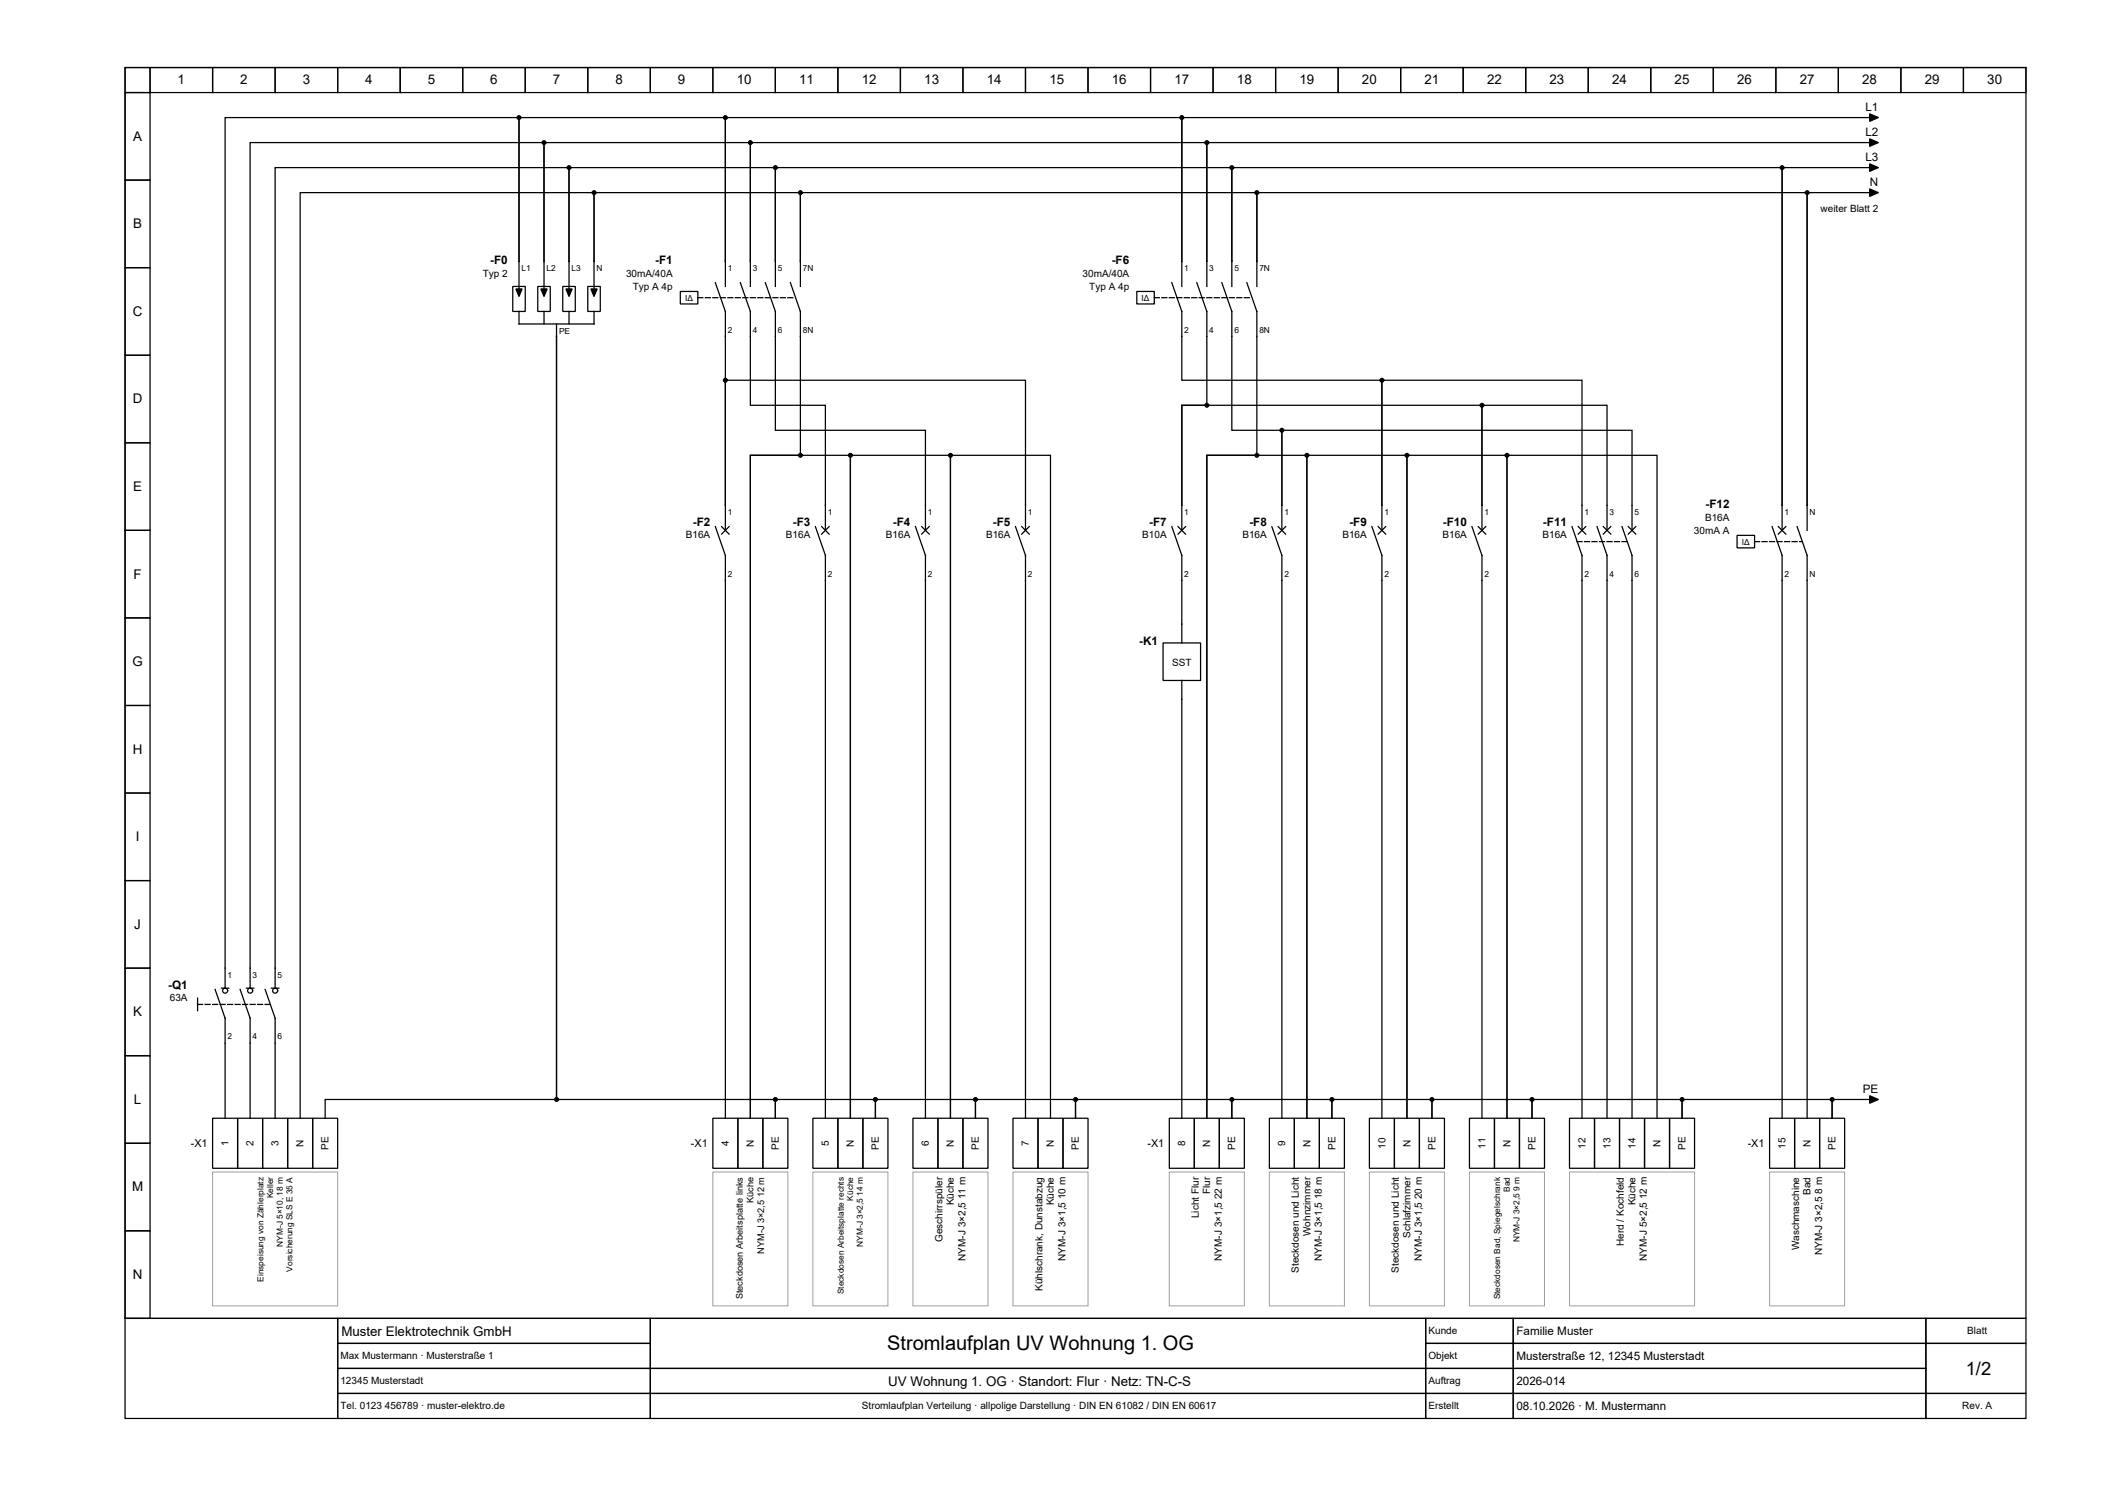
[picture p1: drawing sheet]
<svg xmlns="http://www.w3.org/2000/svg" width="420mm" height="297mm" viewBox="0 0 420 297" stroke-linecap="round" stroke-linejoin="round" font-family="sans-serif">
<path d="M42.5 234.2h25v26.8h-25zM142.5 234.2h15v26.8h-15zM162.5 234.2h15v26.8h-15zM182.5 234.2h15v26.8h-15zM202.5 234.2h15v26.8h-15zM233.7 234.2h15v26.8h-15zM253.7 234.2h15v26.8h-15zM273.7 234.2h15v26.8h-15zM293.7 234.2h15v26.8h-15zM313.7 234.2h25v26.8h-25zM353.7 234.2h15v26.8h-15z" fill="none" stroke="#a0a0a0" stroke-width=".2"/>
<g fill="none" stroke="#000" stroke-width=".25">
<path d="M25 13.5h380v250h-380zM25 13.5h5v5h-5zM25 18.5h5v17.5h-5zM30 13.5h12.5v5h-12.5zM42.5 13.5h12.5v5h-12.5zM55 13.5h12.5v5h-12.5zM67.5 13.5h12.5v5h-12.5zM80 13.5h12.5v5h-12.5zM92.5 13.5h12.5v5h-12.5zM105 13.5h12.5v5h-12.5zM117.5 13.5h12.5v5h-12.5zM130 13.5h12.5v5h-12.5z"/>
<path d="M142.5 13.5h12.5v5h-12.5zM155 13.5h12.5v5h-12.5zM167.5 13.5h12.5v5h-12.5zM180 13.5h12.5v5h-12.5zM192.5 13.5h12.5v5h-12.5zM205 13.5h12.5v5h-12.5zM217.5 13.5h12.5v5h-12.5zM230 13.5h12.5v5h-12.5zM242.5 13.5h12.5v5h-12.5zM255 13.5h12.5v5h-12.5zM267.5 13.5h12.5v5h-12.5zM280 13.5h12.5v5h-12.5z"/>
<path d="M292.5 13.5h12.5v5h-12.5zM305 13.5h12.5v5h-12.5zM317.5 13.5h12.5v5h-12.5zM330 13.5h12.5v5h-12.5zM342.5 13.5h12.5v5h-12.5zM355 13.5h12.5v5h-12.5zM367.5 13.5h12.5v5h-12.5zM380 13.5h12.5v5h-12.5zM392.5 13.5h12.5v5h-12.5zM25 36h5v17.5h-5zM373.7 23.5h-137.5v28.8M373.7 28.5h-132.5v23.8"/>
<path d="M373.7 33.5h-17.5v67.5M373.7 38.5h-12.5v62.5M25 53.5h5v17.5h-5zM102.5 57.3h2.5v5h-2.5zM103.7 52.3v-28.8h-58.7v174M103.7 52.3v-28.8h41.3v28.8M103.7 52.3v6.2M107.5 57.3h2.5v5h-2.5zM108.7 52.3v-23.8h-58.7v169M108.7 52.3v-23.8h41.3v23.8M108.7 52.3v6.2M112.5 57.3h2.5v5h-2.5z"/>
<path d="M113.7 52.3v-18.8h-58.7v164M113.7 52.3v-18.8h41.3v18.8M113.7 52.3v6.2M117.5 57.3h2.5v5h-2.5zM118.7 52.3v-13.8h-58.7v185M118.7 52.3v-13.8h41.3v13.8M118.7 52.3v6.2M136 58.3h3.5v2.5h-3.5zM143 56.5l2 5.8v43.7M145 52.3v-28.8h91.2v28.8M145 52.3v5M148 56.5l2 5.8v18.7h15v25"/>
<path d="M150 52.3v-23.8h91.2v23.8M150 52.3v5M153 56.5l2 5.8v23.7h30v20M155 52.3v-18.8h91.2v18.8M155 52.3v5M158 56.5l2 5.8v28.7h-10v132.5v-132.5h20v132.5v-132.5h20v132.5v-132.5h20v132.5M160 52.3v-13.8h91.2v13.8M160 52.3v5M227.2 58.3h3.5v2.5h-3.5zM234.2 56.5l2 5.8v13.7h40v25M236.2 52.3v5M239.2 56.5l2 5.8v18.7h-5v20"/>
<path d="M241.2 52.3v5M244.2 56.5l2 5.8v23.7h10v15M246.2 52.3v5M246.2 52.3v-18.8h110v67.5M249.2 56.5l2 5.8v28.7h-10v132.5v-132.5h20v132.5v-132.5h20v132.5v-132.5h20v132.5v-132.5h30v132.5M251.2 52.3v5M251.2 52.3v-13.8h110v62.5M25 71h5v17.5h-5zM103.7 62.3v2.5h15v-2.5M108.7 62.3v2.5M111.2 67.2v152.5h-46.2v3.8M111.2 67.2v152.5h43.8v3.8v-3.8h20v3.8v-3.8h20v3.8v-3.8h20v3.8v-3.8h31.2v3.8v-3.8h20v3.8v-3.8h20v3.8v-3.8h20v3.8v-3.8h30v3.8v-3.8h30v3.8v-3.8h7.5"/>
<path d="M111.2 64.8v2.5M113.7 62.3v2.5M25 88.5h5v17.5h-5zM25 106h5v17.5h-5zM143 105.2l2 5.8v112.5M144.2 105.2l1.5 1.5M145 101v-25h60v30M145.7 105.2l-1.5 1.5M163 105.2l2 5.8v112.5M164.2 105.2l1.5 1.5M165.7 105.2l-1.5 1.5M183 105.2l2 5.8v112.5"/>
<path d="M184.2 105.2l1.5 1.5M185.7 105.2l-1.5 1.5M203 105.2l2 5.8v112.5M204.2 105.2l1.5 1.5M205.7 105.2l-1.5 1.5M234.2 105.2l2 5.8v17.5M235.5 105.2l1.5 1.5M236.2 101v5M236.2 101v-20h60v20M237 105.2l-1.5 1.5M254.2 105.2l2 5.8v112.5M255.5 105.2l1.5 1.5"/>
<path d="M256.2 101v5M256.2 101v-15h70v20M257 105.2l-1.5 1.5M274.2 105.2l2 5.8v112.5M275.5 105.2l1.5 1.5M276.2 101v5M276.2 101v-25h40v30M277 105.2l-1.5 1.5M294.2 105.2l2 5.8v112.5M295.5 105.2l1.5 1.5M296.2 101v5M296.2 101v-20h25v25"/>
<path d="M297 105.2l-1.5 1.5M314.2 105.2l2 5.8v112.5M315.5 105.2l1.5 1.5M317 105.2l-1.5 1.5M319.2 105.2l2 5.8v112.5M320.5 105.2l1.5 1.5M322 105.2l-1.5 1.5M324.2 105.2l2 5.8v112.5M325.5 105.2l1.5 1.5M327 105.2l-1.5 1.5M347.2 107h3.5v2.5h-3.5zM354.2 105.2l2 5.8v112.5"/>
<path d="M355.5 105.2l1.5 1.5M356.2 101v5M357 105.2l-1.5 1.5M359.2 105.2l2 5.8v112.5M361.2 101v5M25 123.5h5v17.5h-5zM232.5 128.5h7.5v7.5h-7.5zM236.2 136v87.5M25 141h5v17.5h-5zM25 158.5h5v17.5h-5zM25 176h5v17.5h-5zM25 193.5h5v17.5h-5z"/>
<path d="M39.5 199.5v2.5M43 197.7l2 5.8v20M44.2 197.5h1.5M48 197.7l2 5.8v20M49.2 197.5h1.5M53 197.7l2 5.8v20M54.2 197.5h1.5M25 211h5v17.5h-5zM25 228.5h5v17.5h-5zM42.5 223.5h5v10h-5zM47.5 223.5h5v10h-5zM52.5 223.5h5v10h-5z"/>
<path d="M57.5 223.5h5v10h-5zM62.5 223.5h5v10h-5zM142.5 223.5h5v10h-5zM147.5 223.5h5v10h-5zM152.5 223.5h5v10h-5zM162.5 223.5h5v10h-5zM167.5 223.5h5v10h-5zM172.5 223.5h5v10h-5zM182.5 223.5h5v10h-5zM187.5 223.5h5v10h-5zM192.5 223.5h5v10h-5zM202.5 223.5h5v10h-5z"/>
<path d="M207.5 223.5h5v10h-5zM212.5 223.5h5v10h-5zM233.7 223.5h5v10h-5zM238.7 223.5h5v10h-5zM243.7 223.5h5v10h-5zM253.7 223.5h5v10h-5zM258.7 223.5h5v10h-5zM263.7 223.5h5v10h-5zM273.7 223.5h5v10h-5zM278.7 223.5h5v10h-5zM283.7 223.5h5v10h-5zM293.7 223.5h5v10h-5z"/>
<path d="M298.7 223.5h5v10h-5zM303.7 223.5h5v10h-5zM313.7 223.5h5v10h-5zM318.7 223.5h5v10h-5zM323.7 223.5h5v10h-5zM328.7 223.5h5v10h-5zM333.7 223.5h5v10h-5zM353.7 223.5h5v10h-5zM358.7 223.5h5v10h-5zM363.7 223.5h5v10h-5zM25 246h5v17.5h-5zM25 263.5h42.5v20h-42.5z"/>
<path d="M67.5 263.5h62.5v5h-62.5zM67.5 268.5h62.5v5h-62.5zM67.5 273.5h62.5v5h-62.5zM67.5 278.5h62.5v5h-62.5zM130 263.5h155v10h-155zM130 273.5h155v5h-155zM130 278.5h155v5h-155zM285 263.5h17.5v5h-17.5zM285 268.5h17.5v5h-17.5zM285 273.5h17.5v5h-17.5zM285 278.5h17.5v5h-17.5zM302.5 263.5h82.5v5h-82.5z"/>
<path d="M302.5 268.5h82.5v5h-82.5zM302.5 273.5h82.5v5h-82.5zM302.5 278.5h82.5v5h-82.5zM385 263.5h20v5h-20zM385 268.5h20v10h-20zM385 278.5h20v5h-20z"/>
<circle cx="45" cy="198" r=".5"/>
<circle cx="50" cy="198" r=".5"/>
<circle cx="55" cy="198" r=".5"/>
</g>
<g fill="#000" stroke="#000" stroke-width=".25">
<path d="M373.7 22.8l1.8 .7-1.8 .8zM373.7 27.8l1.8 .7-1.8 .8zM373.7 32.8l1.8 .7-1.8 .8zM373.7 37.8l1.8 .7-1.8 .8zM103.1 57.8h1.3l-.7 1.5zM108.1 57.8h1.3l-.7 1.5zM113.1 57.8h1.3l-.7 1.5zM118.1 57.8h1.3l-.7 1.5zM373.7 219l1.8 .7-1.8 .8z"/>
<circle cx="103.7" cy="23.5" r=".38"/>
<circle cx="108.7" cy="28.5" r=".38"/>
<circle cx="113.7" cy="33.5" r=".38"/>
<circle cx="118.7" cy="38.5" r=".38"/>
<circle cx="145" cy="23.5" r=".38"/>
<circle cx="150" cy="28.5" r=".38"/>
<circle cx="155" cy="33.5" r=".38"/>
<circle cx="160" cy="38.5" r=".38"/>
<circle cx="236.2" cy="23.5" r=".38"/>
<circle cx="241.2" cy="28.5" r=".38"/>
<circle cx="246.2" cy="33.5" r=".38"/>
<circle cx="251.2" cy="38.5" r=".38"/>
<circle cx="356.2" cy="33.5" r=".38"/>
<circle cx="361.2" cy="38.5" r=".38"/>
<circle cx="145" cy="76" r=".38"/>
<circle cx="276.2" cy="76" r=".38"/>
<circle cx="160" cy="91" r=".38"/>
<circle cx="170" cy="91" r=".38"/>
<circle cx="190" cy="91" r=".38"/>
<circle cx="241.2" cy="81" r=".38"/>
<circle cx="251.2" cy="91" r=".38"/>
<circle cx="256.2" cy="86" r=".38"/>
<circle cx="261.2" cy="91" r=".38"/>
<circle cx="281.2" cy="91" r=".38"/>
<circle cx="296.2" cy="81" r=".38"/>
<circle cx="301.2" cy="91" r=".38"/>
<circle cx="111.2" cy="219.7" r=".38"/>
<circle cx="155" cy="219.7" r=".38"/>
<circle cx="175" cy="219.7" r=".38"/>
<circle cx="195" cy="219.7" r=".38"/>
<circle cx="215" cy="219.7" r=".38"/>
<circle cx="246.2" cy="219.7" r=".38"/>
<circle cx="266.2" cy="219.7" r=".38"/>
<circle cx="286.2" cy="219.7" r=".38"/>
<circle cx="306.2" cy="219.7" r=".38"/>
<circle cx="336.2" cy="219.7" r=".38"/>
<circle cx="366.2" cy="219.7" r=".38"/>
</g>
<path d="M139.5 59.5h19.5M230.7 59.5h19.5M315.2 108.2h10M350.7 108.2h9.5M39.5 200.7h14.5" fill="none" stroke="#000" stroke-width=".25" stroke-dasharray="1 .5"/>
<text font-size="4" x="177.4" y="269.9">Stromlaufplan UV Wohnung 1. OG</text>
<text font-size="3.7" x="393" y="274.8">1/2</text>
<g font-size="2.7">
<text x="35.5" y="16.9">1</text>
<text x="48" y="16.9">2</text>
<text x="60.5" y="16.9">3</text>
<text x="73" y="16.9">4</text>
<text x="85.5" y="16.9">5</text>
<text x="98" y="16.9">6</text>
<text x="110.5" y="16.9">7</text>
<text x="123" y="16.9">8</text>
<text x="135.5" y="16.9">9</text>
<text x="147.3" y="16.9">10</text>
<text x="159.8" y="16.9">11</text>
<text x="172.3" y="16.9">12</text>
<text x="184.8" y="16.9">13</text>
<text x="197.3" y="16.9">14</text>
<text x="209.8" y="16.9">15</text>
<text x="222.3" y="16.9">16</text>
<text x="234.8" y="16.9">17</text>
<text x="247.3" y="16.9">18</text>
<text x="259.8" y="16.9">19</text>
<text x="272.3" y="16.9">20</text>
<text x="284.8" y="16.9">21</text>
<text x="297.3" y="16.9">22</text>
<text x="309.8" y="16.9">23</text>
<text x="322.3" y="16.9">24</text>
<text x="334.8" y="16.9">25</text>
<text x="347.3" y="16.9">26</text>
<text x="359.8" y="16.9">27</text>
<text x="372.3" y="16.9">28</text>
<text x="384.8" y="16.9">29</text>
<text x="397.3" y="16.9">30</text>
<text x="26.6" y="28.1">A</text>
<text x="26.6" y="45.6">B</text>
<text x="26.5" y="63.1">C</text>
<text x="26.5" y="80.6">D</text>
<text x="26.6" y="98.1">E</text>
<text x="26.7" y="115.6">F</text>
<text x="26.5" y="133.1">G</text>
<text x="26.5" y="150.6">H</text>
<text x="27.1" y="168.1">I</text>
<text x="26.8" y="185.6">J</text>
<text x="26.6" y="203.1">K</text>
<text x="26.8" y="220.6">L</text>
<text x="26.4" y="238.1">M</text>
<text x="26.5" y="255.6">N</text>
<text x="68.2" y="266.9">Muster Elektrotechnik GmbH</text>
<text x="177.6" y="276.9">UV Wohnung 1. OG · Standort: Flur · Netz: TN-C-S</text>
</g>
<g font-size="2.3">
<text x="372.9" y="22.3">L1</text>
<text x="372.9" y="27.3">L2</text>
<text x="372.9" y="32.3">L3</text>
<text x="373.8" y="37.3">N</text>
<text x="98" y="52.9">-F0</text>
<text x="131" y="52.9">-F1</text>
<text x="222.2" y="52.9">-F6</text>
<text x="341" y="101.6">-F12</text>
<text x="138.5" y="105.1">-F2</text>
<text x="158.5" y="105.1">-F3</text>
<text x="178.5" y="105.1">-F4</text>
<text x="198.5" y="105.1">-F5</text>
<text x="229.7" y="105.1">-F7</text>
<text x="249.7" y="105.1">-F8</text>
<text x="269.7" y="105.1">-F9</text>
<text x="288.5" y="105.1">-F10</text>
<text x="308.5" y="105.1">-F11</text>
<text x="227.7" y="128.9">-K1</text>
<text x="33.6" y="197.6">-Q1</text>
<text x="372.4" y="218.5">PE</text>
<text x="303.1" y="266.8">Familie Muster</text>
<text x="303.1" y="271.8">Musterstraße 12, 12345 Musterstadt</text>
<text x="303.1" y="276.8">2026-014</text>
<text x="303.1" y="281.8">08.10.2026 · M. Mustermann</text>
</g>
<g font-size="2.2">
<text x="38.1" y="229.3">-X1</text>
<text x="138.1" y="229.3">-X1</text>
<text x="229.4" y="229.3">-X1</text>
<text x="349.4" y="229.3">-X1</text>
</g>
<g font-size="2">
<text x="363.9" y="42.3">weiter Blatt 2</text>
<text x="96.5" y="55.3">Typ 2</text>
<text x="125.2" y="55.3">30mA/40A</text>
<text x="126.5" y="58.1">Typ A 4p</text>
<text x="216.4" y="55.3">30mA/40A</text>
<text x="217.7" y="58.1">Typ A 4p</text>
<text x="137.1" y="107.6">B16A</text>
<text x="157.1" y="107.6">B16A</text>
<text x="177.1" y="107.6">B16A</text>
<text x="197.1" y="107.6">B16A</text>
<text x="228.4" y="107.6">B10A</text>
<text x="248.4" y="107.6">B16A</text>
<text x="268.4" y="107.6">B16A</text>
<text x="288.4" y="107.6">B16A</text>
<text x="308.4" y="107.6">B16A</text>
<text x="338.6" y="106.8">30mA A</text>
<text x="340.9" y="104.1">B16A</text>
<text x="234.3" y="133">SST</text>
<text x="33.9" y="200.1">63A</text>
<text x="45.7" y="229.1" transform="rotate(-90 45.7 229.1)">1</text>
<text x="50.7" y="229.1" transform="rotate(-90 50.7 229.1)">2</text>
<text x="55.7" y="229.1" transform="rotate(-90 55.7 229.1)">3</text>
<text x="60.7" y="229.2" transform="rotate(-90 60.7 229.2)">N</text>
<text x="65.7" y="229.8" transform="rotate(-90 65.7 229.8)">PE</text>
<text x="145.7" y="229.1" transform="rotate(-90 145.7 229.1)">4</text>
<text x="150.7" y="229.2" transform="rotate(-90 150.7 229.2)">N</text>
<text x="155.7" y="229.8" transform="rotate(-90 155.7 229.8)">PE</text>
<text x="165.7" y="229.1" transform="rotate(-90 165.7 229.1)">5</text>
<text x="170.7" y="229.2" transform="rotate(-90 170.7 229.2)">N</text>
<text x="175.7" y="229.8" transform="rotate(-90 175.7 229.8)">PE</text>
<text x="185.7" y="229.1" transform="rotate(-90 185.7 229.1)">6</text>
<text x="190.7" y="229.2" transform="rotate(-90 190.7 229.2)">N</text>
<text x="195.7" y="229.8" transform="rotate(-90 195.7 229.8)">PE</text>
<text x="205.7" y="229.1" transform="rotate(-90 205.7 229.1)">7</text>
<text x="210.7" y="229.2" transform="rotate(-90 210.7 229.2)">N</text>
<text x="215.7" y="229.8" transform="rotate(-90 215.7 229.8)">PE</text>
<text x="236.9" y="229.1" transform="rotate(-90 236.9 229.1)">8</text>
<text x="241.9" y="229.2" transform="rotate(-90 241.9 229.2)">N</text>
<text x="246.9" y="229.8" transform="rotate(-90 246.9 229.8)">PE</text>
<text x="256.9" y="229.1" transform="rotate(-90 256.9 229.1)">9</text>
<text x="261.9" y="229.2" transform="rotate(-90 261.9 229.2)">N</text>
<text x="266.9" y="229.8" transform="rotate(-90 266.9 229.8)">PE</text>
<text x="276.9" y="229.6" transform="rotate(-90 276.9 229.6)">10</text>
<text x="281.9" y="229.2" transform="rotate(-90 281.9 229.2)">N</text>
<text x="286.9" y="229.8" transform="rotate(-90 286.9 229.8)">PE</text>
<text x="296.9" y="229.6" transform="rotate(-90 296.9 229.6)">11</text>
<text x="301.9" y="229.2" transform="rotate(-90 301.9 229.2)">N</text>
<text x="306.9" y="229.8" transform="rotate(-90 306.9 229.8)">PE</text>
<text x="316.9" y="229.6" transform="rotate(-90 316.9 229.6)">12</text>
<text x="321.9" y="229.6" transform="rotate(-90 321.9 229.6)">13</text>
<text x="326.9" y="229.6" transform="rotate(-90 326.9 229.6)">14</text>
<text x="331.9" y="229.2" transform="rotate(-90 331.9 229.2)">N</text>
<text x="336.9" y="229.8" transform="rotate(-90 336.9 229.8)">PE</text>
<text x="356.9" y="229.6" transform="rotate(-90 356.9 229.6)">15</text>
<text x="361.9" y="229.2" transform="rotate(-90 361.9 229.2)">N</text>
<text x="366.9" y="229.8" transform="rotate(-90 366.9 229.8)">PE</text>
<text x="241.9" y="238.7" transform="rotate(-90 241.9 238.7)">Flur</text>
<text x="361.9" y="238.8" transform="rotate(-90 361.9 238.8)">Bad</text>
<text x="190.7" y="240.9" transform="rotate(-90 190.7 240.9)">Küche</text>
<text x="210.7" y="240.9" transform="rotate(-90 210.7 240.9)">Küche</text>
<text x="239.6" y="243.5" transform="rotate(-90 239.6 243.5)">Licht Flur</text>
<text x="326.9" y="240.9" transform="rotate(-90 326.9 240.9)">Küche</text>
<text x="188.4" y="248.3" transform="rotate(-90 188.4 248.3)">Geschirrspüler</text>
<text x="193" y="252" transform="rotate(-90 193 252)">NYM-J 3×2,5 11 m</text>
<text x="213" y="252" transform="rotate(-90 213 252)">NYM-J 3×1,5 10 m</text>
<text x="244.2" y="252" transform="rotate(-90 244.2 252)">NYM-J 3×1,5 22 m</text>
<text x="261.9" y="247" transform="rotate(-90 261.9 247)">Wohnzimmer</text>
<text x="264.2" y="252" transform="rotate(-90 264.2 252)">NYM-J 3×1,5 18 m</text>
<text x="281.9" y="247.4" transform="rotate(-90 281.9 247.4)">Schlafzimmer</text>
<text x="284.2" y="252" transform="rotate(-90 284.2 252)">NYM-J 3×1,5 20 m</text>
<text x="324.6" y="249" transform="rotate(-90 324.6 249)">Herd / Kochfeld</text>
<text x="329.2" y="252" transform="rotate(-90 329.2 252)">NYM-J 5×2,5 12 m</text>
<text x="359.6" y="249.9" transform="rotate(-90 359.6 249.9)">Waschmaschine</text>
<text x="364.2" y="250.9" transform="rotate(-90 364.2 250.9)">NYM-J 3×2,5 8 m</text>
<text x="259.6" y="254.4" transform="rotate(-90 259.6 254.4)">Steckdosen und Licht</text>
<text x="279.6" y="254.4" transform="rotate(-90 279.6 254.4)">Steckdosen und Licht</text>
<text x="208.4" y="258" transform="rotate(-90 208.4 258)">Kühlschrank, Dunstabzug</text>
<text x="285.6" y="266.7">Kunde</text>
<text x="393.3" y="266.7">Blatt</text>
<text x="68.1" y="271.7">Max Mustermann · Musterstraße 1</text>
<text x="285.6" y="271.7">Objekt</text>
<text x="68.1" y="276.7">12345 Musterstadt</text>
<text x="68.1" y="281.7">Tel. 0123 456789 · muster-elektro.de</text>
<text x="172.3" y="281.7">Stromlaufplan Verteilung · allpolige Darstellung · DIN EN 61082 / DIN EN 60617</text>
<text x="285.6" y="276.7">Auftrag</text>
<text x="285.6" y="281.7">Erstellt</text>
<text x="392.3" y="281.7">Rev. A</text>
</g>
<g font-size="1.8">
<text x="150.6" y="240.4" transform="rotate(-90 150.6 240.4)">Küche</text>
<text x="152.7" y="250.6" transform="rotate(-90 152.7 250.6)">NYM-J 3×2,5 12 m</text>
<text x="148.5" y="259.7" transform="rotate(-90 148.5 259.7)">Steckdosen Arbeitsplatte links</text>
</g>
<g font-size="1.7">
<text x="104.2" y="54.3">L1</text>
<text x="109.2" y="54.3">L2</text>
<text x="114.2" y="54.3">L3</text>
<text x="119.2" y="54.3">N</text>
<text x="145.5" y="54.3">1</text>
<text x="150.5" y="54.3">3</text>
<text x="155.5" y="54.3">5</text>
<text x="160.5" y="54.3">7N</text>
<text x="236.7" y="54.3">1</text>
<text x="241.7" y="54.3">3</text>
<text x="246.7" y="54.3">5</text>
<text x="251.7" y="54.3">7N</text>
<text x="137" y="60.1">IΔ</text>
<text x="228.2" y="60.1">IΔ</text>
<text x="111.7" y="66.7">PE</text>
<text x="145.5" y="66.5">2</text>
<text x="150.5" y="66.5">4</text>
<text x="155.5" y="66.5">6</text>
<text x="160.5" y="66.5">8N</text>
<text x="236.7" y="66.5">2</text>
<text x="241.7" y="66.5">4</text>
<text x="246.7" y="66.5">6</text>
<text x="251.7" y="66.5">8N</text>
<text x="145.5" y="103">1</text>
<text x="165.5" y="103">1</text>
<text x="185.5" y="103">1</text>
<text x="205.5" y="103">1</text>
<text x="236.7" y="103">1</text>
<text x="256.7" y="103">1</text>
<text x="276.7" y="103">1</text>
<text x="296.7" y="103">1</text>
<text x="316.7" y="103">1</text>
<text x="321.7" y="103">3</text>
<text x="326.7" y="103">5</text>
<text x="356.7" y="103">1</text>
<text x="361.7" y="103">N</text>
<text x="348.2" y="108.9">IΔ</text>
<text x="145.5" y="115.2">2</text>
<text x="165.5" y="115.2">2</text>
<text x="185.5" y="115.2">2</text>
<text x="205.5" y="115.2">2</text>
<text x="236.7" y="115.2">2</text>
<text x="256.7" y="115.2">2</text>
<text x="276.7" y="115.2">2</text>
<text x="296.7" y="115.2">2</text>
<text x="316.7" y="115.2">2</text>
<text x="321.7" y="115.2">4</text>
<text x="326.7" y="115.2">6</text>
<text x="356.7" y="115.2">2</text>
<text x="361.7" y="115.2">N</text>
<text x="45.5" y="195.5">1</text>
<text x="50.5" y="195.5">3</text>
<text x="55.5" y="195.5">5</text>
<text x="45.5" y="207.7">2</text>
<text x="50.5" y="207.7">4</text>
<text x="55.5" y="207.7">6</text>
<text x="54.6" y="239.5" transform="rotate(-90 54.6 239.5)">Keller</text>
<text x="170.6" y="240" transform="rotate(-90 170.6 240)">Küche</text>
<text x="301.8" y="238.2" transform="rotate(-90 301.8 238.2)">Bad</text>
<text x="56.5" y="249.2" transform="rotate(-90 56.5 249.2)">NYM-J 5×10, 18 m</text>
<text x="172.5" y="249.2" transform="rotate(-90 172.5 249.2)">NYM-J 3×2,5 14 m</text>
<text x="303.7" y="248.3" transform="rotate(-90 303.7 248.3)">NYM-J 3×2,5 9 m</text>
<text x="52.7" y="256.2" transform="rotate(-90 52.7 256.2)">Einspeisung von Zählerplatz</text>
<text x="58.5" y="254.1" transform="rotate(-90 58.5 254.1)">Vorsicherung SLS E 35 A</text>
<text x="168.7" y="258.7" transform="rotate(-90 168.7 258.7)">Steckdosen Arbeitsplatte rechts</text>
<text x="299.9" y="259.7" transform="rotate(-90 299.9 259.7)">Steckdosen Bad, Spiegelschrank</text>
</g>
</svg>
